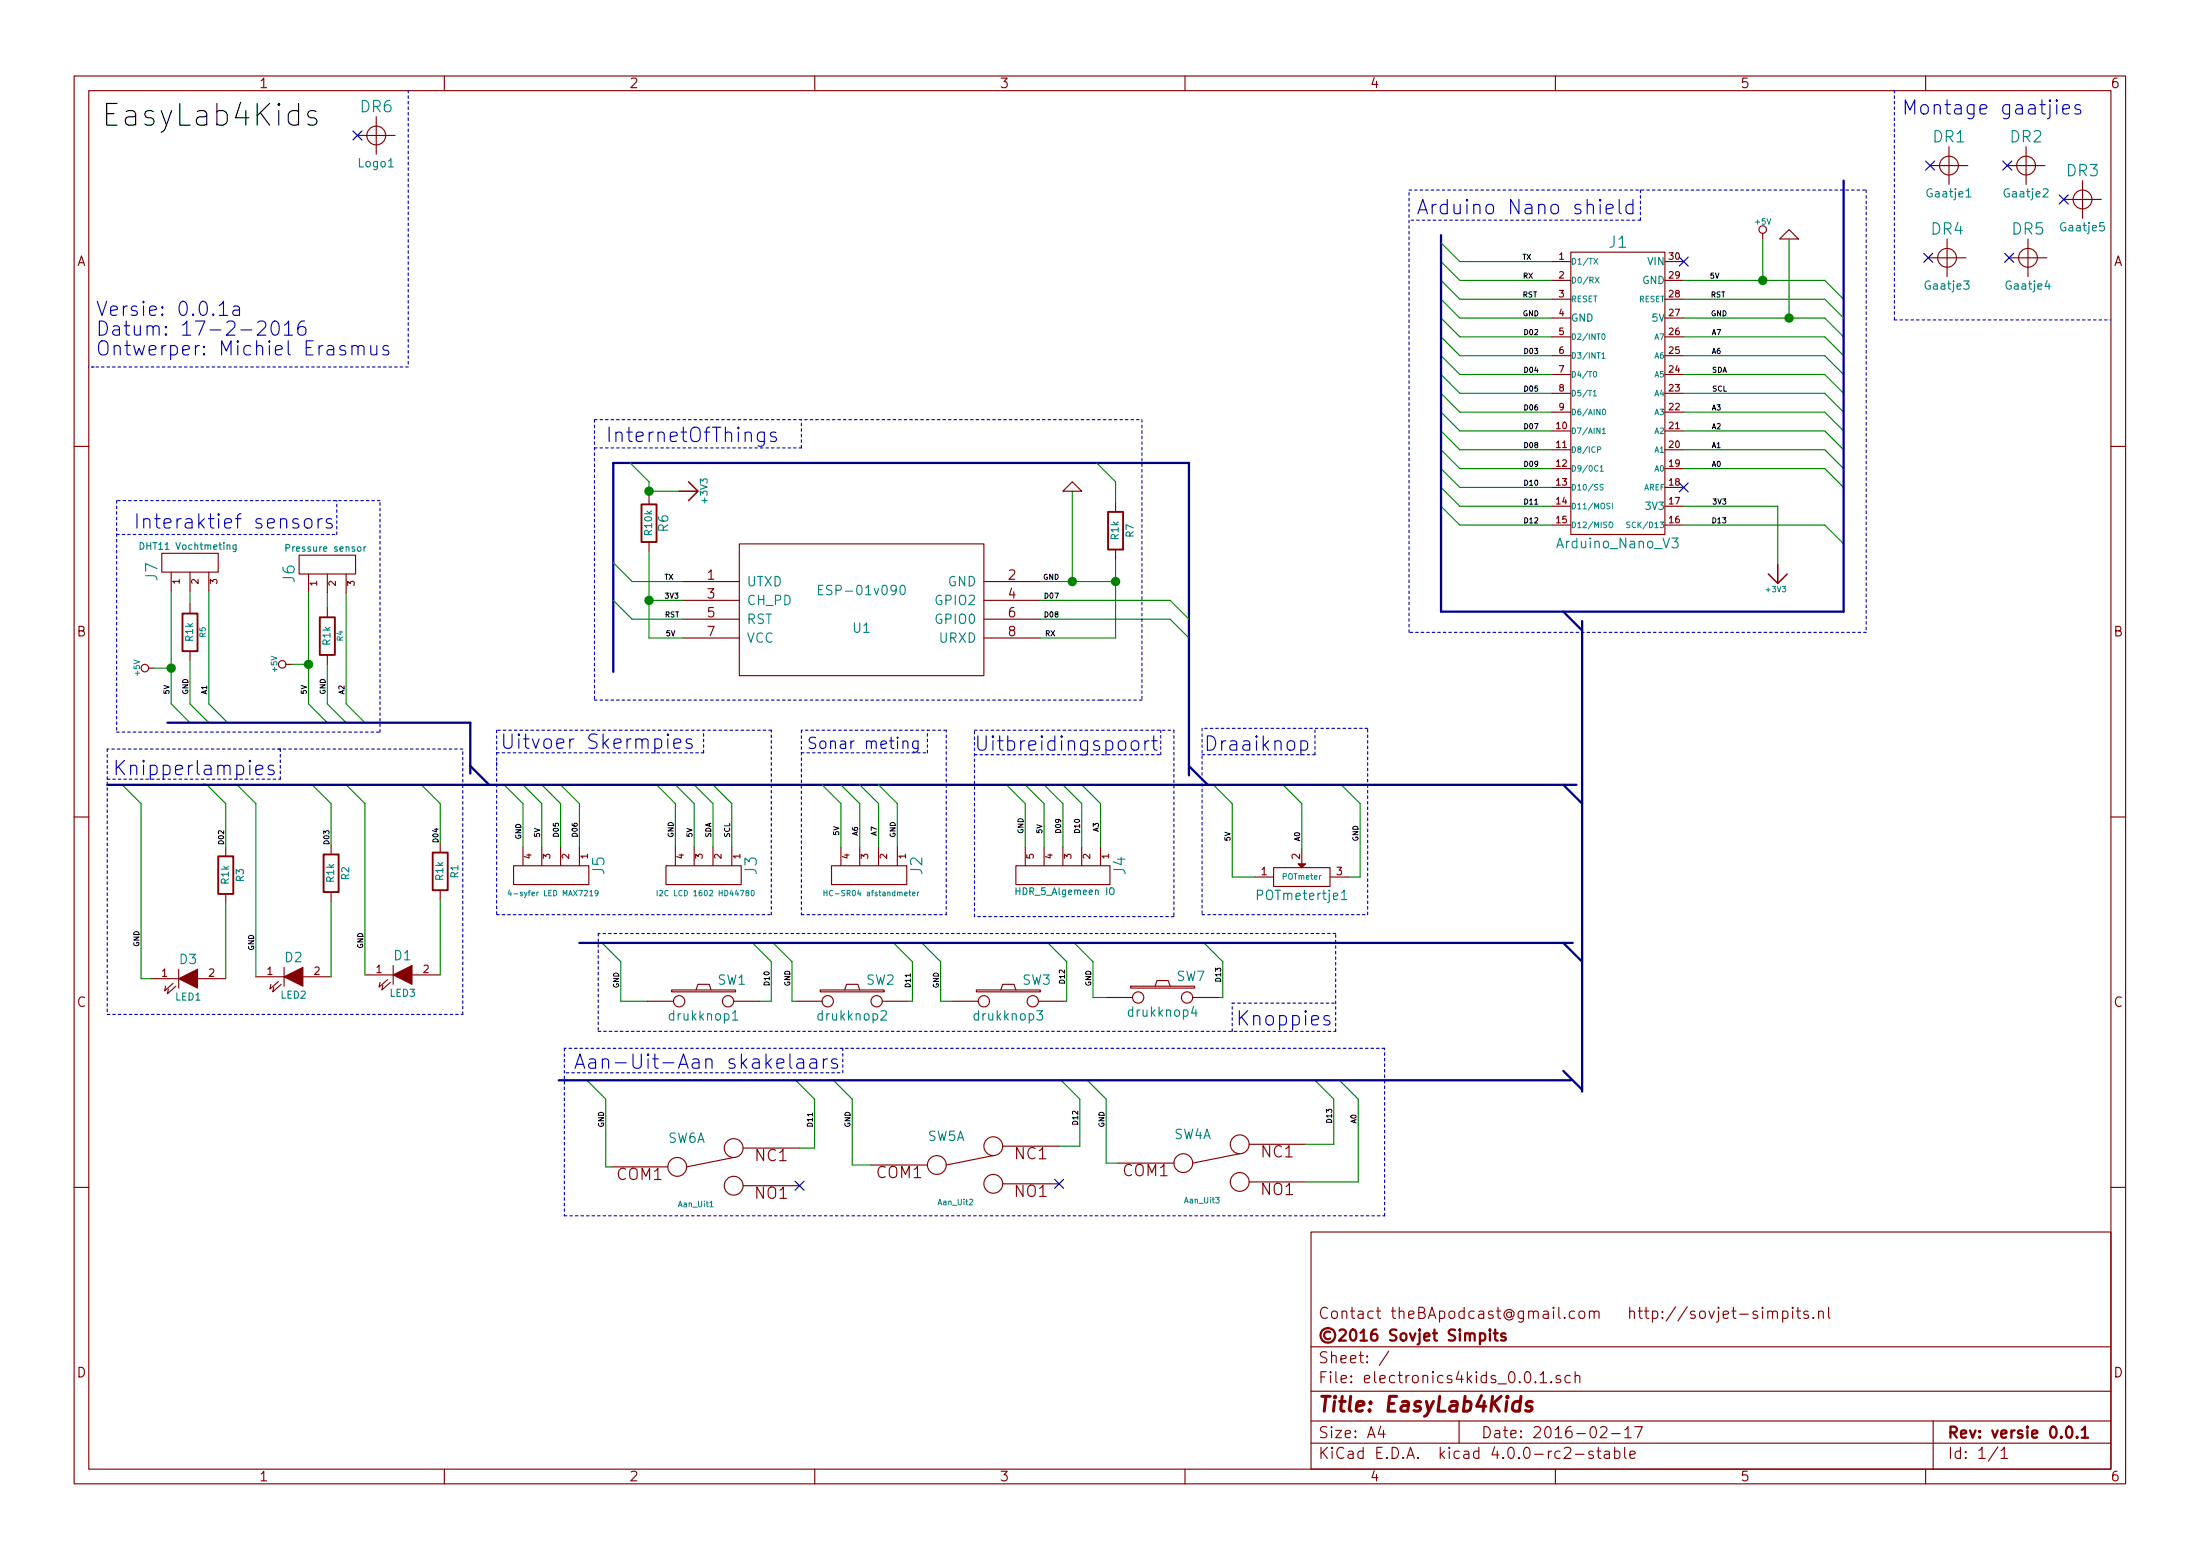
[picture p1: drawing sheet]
<svg xmlns="http://www.w3.org/2000/svg" width="297mm" height="210mm" viewBox="0 0 297 210" stroke-linecap="round" stroke-linejoin="round" font-family="sans-serif">
<g fill="none" stroke="#840000" stroke-width=".15">
<path d="M10 10.3h277v189.9h-277zM12 12.2h273v186.1h-273zM48.3 18.3h5M50.8 15.7v5.1M60 10.3v1.9M110 10.3v1.9M160 10.3v1.9M210 10.3v1.9M260 10.3v1.9M263.1 19.8v5.1M273.6 19.8v5.1M209.5 35.3h2.6"/>
<path d="M209.5 37.8h2.6M212.1 34h12.7v38.1h-12.7zM224.8 35.3h2.5M224.8 37.8h2.5M238 31.5v.8M241.6 31l1.2 1.3h-2.5zM260.3 34.8h5.1M260.6 22.3h5.1M262.9 32.3v5M271 22.3h5.1M271.3 34.8h5.1M273.8 32.3v5"/>
<path d="M278.6 26.9h5.1M281.2 24.4v5.1M209.5 40.4h2.6M209.5 42.9h2.6M209.5 45.5h2.6M209.5 48h2.6M209.5 50.5h2.6M209.5 53.1h2.6M209.5 55.6h2.6M209.5 58.2h2.6M224.8 40.4h2.5M224.8 42.9h2.5"/>
<path d="M224.8 45.5h2.5M224.8 48h2.5M224.8 50.5h2.5M224.8 53.1h2.5M224.8 55.6h2.5M224.8 58.2h2.5M10 60.2h2M21.8 74.7h7.7v2.5h-7.7zM23.1 77.2v2.6M25.7 77.2v2.6M28.2 77.2v2.6M40.4 74.9h7.6v2.6h-7.6z"/>
<path d="M41.7 77.5v2.5M44.2 77.5v2.5M46.7 77.5v2.5M87.6 66.8v1.3M87.6 73.1v1.3M92.2 78.5h7.6M99.8 73.4h33v17.8h-33zM132.8 78.5h7.7M143.5 66.3l1.3-1.3 1.2 1.3zM150.6 67.8v1.3M150.6 74.2v1.2M209.5 60.7h2.6"/>
<path d="M209.5 63.2h2.6M209.5 65.8h2.6M209.5 68.3h2.6M209.5 70.9h2.6M224.8 60.7h2.5M224.8 63.2h2.5M224.8 65.8h2.5M224.8 68.3h2.5M224.8 70.9h2.5M285 60.2h2M20.1 90.2h.7M25.7 81.5v1.3"/>
<path d="M25.7 87.9v1.2M38.6 89.7h.8M44.2 82v1.3M44.2 88.4v1.3M92.2 81h7.6M92.2 83.6h7.6M92.2 86.1h7.6M132.8 81h7.7M132.8 83.6h7.7M132.8 86.1h7.7M10 110.3h2M30.5 114.3v1.3"/>
<path d="M44.7 114v1.3M59.4 113.8v1.3M69.3 116.8h10.2v2.6h-10.2zM70.6 114.3v2.5M73.2 114.3v2.5M75.7 114.3v2.5M78.2 114.3v2.5M89.9 116.8h10.2v2.6h-10.2zM91.2 114.3v2.5M93.7 114.3v2.5M96.3 114.3v2.5M98.8 114.3v2.5"/>
<path d="M112.3 116.8h10.1v2.6h-10.1zM113.5 114.3v2.5M116.1 114.3v2.5M118.6 114.3v2.5M121.2 114.3v2.5M137.2 116.8h12.7v2.6h-12.7zM138.4 114.3v2.5M141 114.3v2.5M143.5 114.3v2.5M146 114.3v2.5M148.6 114.3v2.5M169.4 118.4h2.6"/>
<path d="M172 117.1h7.6v2.5h-7.6zM175.8 114.5v2.1M179.6 118.4h2.5M285 110.3h2M20.3 132.1h3.8M23.4 132.7l-1.2 1 .2-.6M23.7 133.1l-1.1 1 .1-.6M24.1 130.8v2.5M26.7 132.1h3.8M30.5 120.6v1.3M34.5 131.8h3.9M37.6 132.5l-1.2 1 .2-.7"/>
<path d="M38 132.8l-1.2 1.1 .2-.7M38.4 130.6v2.5M40.9 131.8h3.8M44.7 120.4v1.3M49.3 131.6h3.8M52.3 132.2l-1.1 1 .1-.6M52.7 132.6l-1.1 1 .1-.6M53.1 130.3v2.5M55.6 131.6h3.8M59.4 120.1v1.3M87.4 135.1h3.5M90.7 133.6h8.6v.3h-8.6z"/>
<path d="M94 133.6l.2-.8h1.6l.2 .8M99.1 135.1h3.5M107.4 135.1h3.6M110.7 133.6h8.7v.3h-8.7zM114 133.6l.3-.8h1.5l.3 .8M119.1 135.1h3.6M128.5 135.1h3.6M131.8 133.6h8.7v.3h-8.7zM135.1 133.6l.3-.8h1.5l.3 .8M140.2 135.1h3.6M149.4 134.6h3.5M152.7 133.1h8.6v.2h-8.6z"/>
<path d="M156 133.1l.2-.8h1.5l.3 .8M161 134.6h3.6M82.5 157.5h7.7M99.1 156.2l-6.4 1.3M100.3 154.9h7.6M117.6 157.2h7.6M134.1 156l-6.3 1.2M135.4 154.7h7.6M135.4 159.8h7.6M150.9 157h7.6M167.4 155.7l-6.4 1.3M168.7 154.4h7.6"/>
<path d="M168.7 159.5h7.6M10 160.2h2M100.3 160h7.6M177 166.3h108v32h-108zM211.3 177.8v.1l-.1-.1h.1v.1M232.7 177.4l.7-.1-.1-.3-.4-.1-.2 .2v.7l.2 .1 .4-.1M233.8 176.9h.6M234 176.4v1.3l.2 .2h.2M234.9 177.4h1.1M237.3 177a.37 .37 0 0 0-.6 .1v.1a.54 .54 0 0 0 .6 .3v.1v.2l-.2 .1-.4-.1M238 176.4l-.1 .1 .1 .1v-.1v-.1v.2M238 176.9v1"/>
<path d="M238.7 177.1a.38 .38 0 0 1 .6 0v.8M238.7 176.9v1M239.3 177.1a.36 .36 0 0 1 .3-.2 .36 .36 0 0 1 .4 .2v.8M240.7 177a.48 .48 0 0 1 .6 .1l.1 .1-.1 .6a.48 .48 0 0 1-.6 0M240.7 176.9v1.5M242 176.4v.1v.1l.1-.1-.1-.1v.2M242 176.9v1M242.5 176.9h.6M242.7 176.4v1.3l.3 .2h.1M244.1 177a.37 .37 0 0 0-.6 .1v.1a.54 .54 0 0 0 .6 .3l.1 .1-.1 .2-.1 .1-.5-.1M244.8 177.8h.1l-.1 .1v-.1v.1M245.5 177.1a.38 .38 0 0 1 .7 0v.8"/>
<path d="M245.5 176.9v1M246.9 176.4v1.3l.2 .2M285 160.2h2M60 198.3v1.9M110 198.3v1.9M160 198.3v1.9M177 194.8h108M177 191.8h108M177 187.8h108M177 181.8h108M186.4 192.5l-.3 1h.9M186.8 193v1"/>
<path d="M187.5 182.3l-1.3 2M197 191.8v3M207.9 185.5l.5-.4v1.5M207.9 186.6h.9M209.4 186.5h.1l-.1 .1v-.1v.1M210 198.3v1.9M210.7 185.7a.37 .37 0 0 0-.6 .1v.1a.54 .54 0 0 0 .6 .3v.1v.2l-.2 .1-.4-.1M211.2 195.5l.3-.2 .4 .1a.37 .37 0 0 1 .1 .6l-.8 .8h.9M212 185.7l-.4-.1-.3 .3 .1 .6 .2 .1 .4-.1M212.7 185.7a.38 .38 0 0 1 .6 .1v.8M212.7 185.1v1.5M212.7 196.3h1.2"/>
<path d="M215.1 195.9a.37 .37 0 0 0-.6 .1v.1a.54 .54 0 0 0 .6 .3l.1 .1-.1 .2-.2 .1-.4-.1M215.6 195.8h.6M215.8 195.3v1.3l.2 .2h.2M216.1 192.7l.2-.2 .5 .1a.37 .37 0 0 1 .1 .6l-.9 .8h1M216.7 195.9l.1-.1 .4 .1 .1 .9M217.3 196.2l-.5 .1-.2 .2 .1 .2 .1 .1 .5-.1M217.6 193.5h1.1M218 195.9a.48 .48 0 0 1 .6 .1l.1 .1-.1 .6a.48 .48 0 0 1-.6 0M218 195.3v1.5M219.4 195.3v1.3l.2 .2M219.4 193l.4-.5v1.5M219.4 194h.8"/>
<path d="M220.1 196.3l.7-.1-.1-.3-.4-.1-.2 .2v.7l.2 .1 .4-.1M220.7 192.5h1l-.6 1.5M260 198.3v1.9M261 191.8v6.5M269.7 195.2l-1.2 2M270.2 195.8l.4-.5v1.5M270.2 196.8h.8"/>
<circle cx="50.8" cy="18.3" r="1.27"/>
<circle cx="238" cy="31" r=".51"/>
<circle cx="262.9" cy="34.8" r="1.27"/>
<circle cx="263.1" cy="22.3" r="1.27"/>
<circle cx="273.6" cy="22.3" r="1.27"/>
<circle cx="273.8" cy="34.8" r="1.27"/>
<circle cx="281.2" cy="26.9" r="1.27"/>
<circle cx="19.6" cy="90.2" r=".51"/>
<circle cx="38.1" cy="89.7" r=".51"/>
<circle cx="91.7" cy="135.1" r=".76"/>
<circle cx="98.3" cy="135.1" r=".76"/>
<circle cx="111.8" cy="135.1" r=".76"/>
<circle cx="118.4" cy="135.1" r=".76"/>
<circle cx="132.8" cy="135.1" r=".76"/>
<circle cx="139.4" cy="135.1" r=".76"/>
<circle cx="153.7" cy="134.6" r=".76"/>
<circle cx="160.3" cy="134.6" r=".76"/>
<circle cx="91.4" cy="157.5" r="1.27"/>
<circle cx="99.1" cy="154.9" r="1.27"/>
<circle cx="126.5" cy="157.2" r="1.27"/>
<circle cx="134.1" cy="154.7" r="1.27"/>
<circle cx="134.1" cy="159.8" r="1.27"/>
<circle cx="159.8" cy="157" r="1.27"/>
<circle cx="167.4" cy="154.4" r="1.27"/>
<circle cx="167.4" cy="159.5" r="1.27"/>
<circle cx="99.1" cy="160" r="1.27"/>
</g>
<path d="M199.8 179.9v1.5M201.2 179.4l-.1 .1 .1 .1v-.1v-.1v.2M201.2 179.9v1M201.7 179.9h.5M201.9 179.4v1.3l.2 .2h.1M199.8 180a.48 .48 0 0 1 .7 .1v.1v.6a.48 .48 0 0 1-.7 0M203.3 180a.37 .37 0 0 0-.6 .1v.1a.54 .54 0 0 0 .6 .3v.1v.2l-.2 .1-.4-.1M279.1 192.7a.35 .35 0 0 1 .4-.2 .35 .35 0 0 1 .2 .3 .77 .77 0 0 1-.4 1.2 .9 .9 0 0 1-.2-1.3zM280.4 193.9h.1l-.1 .1v-.1v.1M281.1 193l.4-.5v1.5M281.1 194h.8" fill="none" stroke="#840000" stroke-width=".3"/>
<path d="M206.9 189.2l-.5-.1-.2 .1-.1 .3 .2 .3 .5 .1 .1 .3-.2 .1-.1 .1-.6-.1" fill="none" stroke="#840000" stroke-width=".41"/>
<path d="M42.7 15.1l-.3-.2h-.4l-.3 .2-.1 .2 .1 .5 .3 .1h.4l.3 .1 .1 .3-.1 .4-.3 .2h-.6l-.2-.2" fill="none" stroke="#000" stroke-width=".15"/>
<g fill="none" stroke="#008484" stroke-width=".15">
<path d="M52.5 22.5h.6M265.5 26.6h.6M18.9 73.2a.46 .46 0 0 1 .5 .5 .46 .46 0 0 1-.5 .4zM31.9 73.5v.8l-.1 .1h-.3M31.9 73.6l-.3-.1-.2 .2 .1 .4h.4M48.3 73.8h.3l.1 .2-.1 .4h-.3v-.2zM49.1 73.8v.6M49.4 73.8l-.3 .2M110.5 79.6h.4M111.1 79h-.6v1.3h.6M121.6 79.1l.3-.1a.72 .72 0 0 1-.1 1.3l-.2-.2-.1-.3zM225.7 72.6h.9l-.5 .5h.2l.3 .2-.1 .5-.2 .1h-.4l-.2-.1"/>
<path d="M149.9 119.9l.1-.1a.32 .32 0 0 1 .4 .3l-.1 .6h-.4a.69 .69 0 0 1 0-.8zM98.9 136.7l.4-.3v1.3M98.9 137.7h.7M119 136.5l.5-.1 .1 .1 .1 .2-.1 .2-.7 .8h.8M140 136.4h.8l-.5 .5 .4 .1v.5l-.2 .2h-.3l-.2-.2M161.2 135.8l-.3 .9h.7M161.5 136.3v.9M181.1 120.5l.4-.4v1.3M181.1 121.4h.7"/>
</g>
<g fill="none" stroke="#0000c2" stroke-width=".15">
<path d="M278.5 14.8l.9-.2-.1-.4-.5-.1-.3 .3v.7l.1 .2 .2 .1 .5-.1M280.9 14.2l-.5-.1-.3 .3 .1 .3 .5 .1a.35 .35 0 0 1 .2 .5l-.2 .1-.6-.1M216.9 28.2l.9-.2-.1-.3-.6-.1-.1 .1-.1 .2v.7l.1 .2h.1h.6M218.6 26.9v1.7l.3 .2M220.5 27.7a.63 .63 0 0 0-1 .2v.6l.1 .2a.65 .65 0 0 0 .9 .1M220.5 26.9v1.9M31.5 41.4l.2-.1 .5 .1 .1 .2v1M32.3 41.8l-.1 .1h-.5a.38 .38 0 0 0-.2 .6l.2 .1 .6-.1M34.8 43.5l.3-.2h.4a.55 .55 0 0 1 .3 .9l-1.1 1h1.2M36.8 43.5a.46 .46 0 0 1 .5-.2 .46 .46 0 0 1 .3 .4 1.5 1.5 0 0 1-.2 1.5 .46 .46 0 0 1-.7-.3 1.56 1.56 0 0 1 .1-1.4zM38.4 43.9l.4-.3 .2-.3v1.9M41.1 43.3a.79 .79 0 0 0-.9 .9v.7l.1 .2a.61 .61 0 0 0 .9 0l.1-.2-.1-.7a.6 .6 0 0 0-1 .2"/>
<path d="M47.5 46.8a.46 .46 0 0 1 .5-.2 .46 .46 0 0 1 .3 .3v1M47.5 46.6v1.3M48.3 46.9a.45 .45 0 0 1 .8-.2v1.2M50.1 46.6v1a.47 .47 0 0 0 .8 .1M50.9 46.6v1.3M52.4 46.7l-.4-.1-.3 .3 .1 .3 .4 .1a.35 .35 0 0 1 .2 .5l-.2 .1-.5-.1M103.2 58.3v1.6a.55 .55 0 0 1-.8 .2M103.2 58.4a.63 .63 0 0 0-.9 .3v.5l.1 .2a.65 .65 0 0 0 .8 .1M104.7 58.4l-.4-.1-.2 .1-.1 .2 .1 .2 .6 .2 .2 .2-.2 .3-.1 .1-.6-.1M41.2 70.2a.52 .52 0 0 1 .9 .2v.5a.53 .53 0 0 1-.5 .4 .53 .53 0 0 1-.5-.4v-.5zM43 70v1.3M43.5 70a.46 .46 0 0 0-.5 .4"/>
<path d="M44.8 70.1l-.5-.1-.2 .1-.1 .2 .1 .2 .7 .2 .1 .2-.1 .3-.2 .1-.6-.1M93.4 99.8l-.5-.1-.2 .1-.1 .2 .1 .2 .7 .3 .1 .1-.1 .3-.2 .1-.6-.1M124 100v1.2a.43 .43 0 0 1-.7 .2M154.6 100v1.2M155.1 100a.46 .46 0 0 0-.5 .3M155.5 100h.7M155.8 99.3v1.7l.1 .2h.3M34.5 103.9l1-.2-.1-.4h-.6h-.2l-.1 .3v.7l.1 .2h.2h.6M36.9 103.3h-.4h-.2l-.1 .3 .1 .2 .6 .2 .1 .2-.1 .3h-.1h-.6M91 100.3l.9-.1-.1-.4-.5-.1-.2 .1-.1 .2v.7l.1 .2 .2 .1 .5-.1M121.9 100.1a.38 .38 0 0 1 .7 .1v.8M124 100.1a.48 .48 0 0 0-.7 0l-.1 .6a.48 .48 0 0 0 .8 .2"/>
<path d="M152.9 100a.53 .53 0 0 1 .8 .3v.6a.53 .53 0 0 1-.5 .4 .53 .53 0 0 1-.5-.4v-.6zM175.6 100a.65 .65 0 0 1 .9 .1l.1 .2-.1 .8a.65 .65 0 0 1-.9 .1M179.5 137.1h-.5h-.2l-.1 .2 .1 .3 .7 .2 .1 .2-.1 .2-.2 .1-.6-.1M106.7 142.2v1.7l.2 .3M107.7 143l.1-.1 .6 .1 .1 .2v1M108.5 143.4h-.7a.38 .38 0 0 0-.2 .4 .38 .38 0 0 0 .2 .4l.7-.1M109.4 143l.2-.1 .6 .1 .1 .2v1M110.3 143.4h-.7a.38 .38 0 0 0-.3 .4 .38 .38 0 0 0 .3 .4l.7-.1M111.2 142.9v1.3M111.7 142.9a.46 .46 0 0 0-.5 .4M113 143l-.5-.1-.1 .1-.1 .2 .1 .2 .6 .2 .1 .2-.1 .3-.2 .1-.5-.1"/>
</g>
<g fill="none" stroke="#000084" stroke-width=".15">
<path d="M47.7 17.7l1.2 1.2M48.9 17.7l-1.2 1.2M226.7 34.7l1.2 1.2M227.9 34.7l-1.2 1.2M259.7 34.2l1.3 1.2M260 21.7l1.2 1.3M261 34.2l-1.3 1.2M261.2 21.7l-1.2 1.3M270.4 21.7l1.2 1.3M270.7 34.2l1.2 1.2M271.6 21.7l-1.2 1.3M271.9 34.2l-1.2 1.2"/>
<path d="M278 26.3l1.2 1.2M279.2 26.3l-1.2 1.2M226.7 65.2l1.2 1.2M227.9 65.2l-1.2 1.2M107.3 159.4l1.3 1.2M108.6 159.4l-1.3 1.2M142.4 159.2l1.2 1.2M143.6 159.2l-1.2 1.2"/>
</g>
<g fill="none" stroke="#008484" stroke-width=".14">
<path d="M215.2 34.9l.5 .8M215.4 37.4l.5 .8M215.7 34.9l-.5 .8M215.9 37.4l-.5 .8M215.1 52.9l.2-.2v.7M215.1 53.4h.5M215.2 50.2l.1-.1a.41 .41 0 0 1 .3 .4 .41 .41 0 0 1-.3 .4l-.2-.3zM216.3 47.8l.2-.2v.8M216.3 48.4h.4M216.4 45.1h.1a.41 .41 0 0 1 .2 .3 .41 .41 0 0 1-.2 .4l-.2-.3zM216.4 58l.2-.2v.7M216.4 58.5h.4"/>
<path d="M216.4 55.3l.1-.1a.41 .41 0 0 1 .3 .4 .41 .41 0 0 1-.3 .4l-.1-.3zM215.7 60.7l.4-.1v-.3h-.4v.8M216.1 63l.2-.2v.8M216.1 63.6h.4M216.5 65.4h-.4a.34 .34 0 0 0 .3 .4l.1 .2-.2 .1h-.3M217.3 70.6l.3-.1a.48 .48 0 0 1 0 .7l-.3-.1zM217.4 67.9l-.4 .1a.34 .34 0 0 0 .3 .4l.1 .1-.2 .2-.3-.1M217.7 67.9v.8M220.1 70.5h-.4a.34 .34 0 0 0 .3 .4v.3h-.4M68.8 120.1l-.2 .5h.5M69 120.4v.5M79.6 120.9h.4"/>
<path d="M80.7 120.5l-.1 .1h-.2v-.4h.2l.1 .1v.4l-.2 .2h-.1M88.7 120.2v.7M89.1 120.2h.2l.2 .2-.5 .5h.5M100.8 120.5l-.1-.2 .1-.1h.3l-.1 .2-.3 .1v.2l.1 .2 .3-.1v-.2l-.1-.1M101.5 120.2h.1a.39 .39 0 0 1 .2 .3 .39 .39 0 0 1-.2 .4l-.2-.3zM111.3 120.2v.7M111.3 120.5h.4M111.7 120.2v.7M123.2 120.6h.3l-.1-.2h-.2v.4l.1 .1 .2-.1M123.9 120.4v.5M124.1 120.4l-.2 .1M95.9 162.9h.4"/>
</g>
<g fill="#840000" stroke="#840000" stroke-width=".15">
<path d="M175.3 116.6h1l-.5 .5z"/>
<path d="M53.1 131.6l2.5-1.3v2.5z"/>
<path d="M38.4 131.8l2.5-1.2v2.5z"/>
<path d="M24.1 132.1l2.6-1.3v2.5z"/>
</g>
<path d="M86.6 68.1h2v5h-2zM149.6 69.1h2v5.1h-2zM24.6 82.8h2.1v5.1h-2.1zM43.2 83.3h2v5.1h-2zM29.5 115.6h2v5h-2zM43.7 115.3h2v5.1h-2zM58.4 115.1h2.1v5h-2.1z" fill="none" stroke="#840000" stroke-width=".25"/>
<g fill="none" stroke="#008400" stroke-width=".15">
<path d="M194.6 35.3l2.5 2.5h12.4M194.6 37.8l2.5 2.6h12.4M194.6 32.8l2.5 2.5h12.4M227.3 37.8h19.1l2.5 2.6M238 32.3v5.5M241.6 32.3v10.6M194.6 40.4l2.5 2.5h12.4M194.6 42.9l2.5 2.6h12.4M194.6 45.5l2.5 2.5h12.4M194.6 48l2.5 2.5h12.4M194.6 50.5l2.5 2.6h12.4M194.6 53.1l2.5 2.5h12.4"/>
<path d="M194.6 55.6l2.5 2.6h12.4M194.6 58.2l2.5 2.5h12.4M227.3 50.5h19.1l2.5 2.6M227.3 53.1h19.1l2.5 2.5M227.3 42.9h19.1l2.5 2.6M227.3 45.5h19.1l2.5 2.5M227.3 48h19.1l2.5 2.5M227.3 55.6h19.1l2.5 2.6M227.3 58.2h19.1l2.5 2.5M227.3 40.4h19.1l2.5 2.5M23.1 79.8v15.2l2.6 2.5M25.7 79.8v1.7"/>
<path d="M28.2 79.8v15.2l2.5 2.5M82.8 75.9l2.5 2.6h6.9M85.1 62.5l2.5 2.5v1.8M87.6 74.4v11.7h4.6M87.6 66.3h4.1M140.5 78.5h10.1M144.8 66.3v12.2M148.1 62.5l2.5 2.5v2.8M150.6 75.4v10.7h-10.1M194.6 60.7l2.5 2.5h12.4M194.6 63.2l2.5 2.6h12.4M194.6 65.8l2.5 2.5h12.4"/>
<path d="M194.6 68.3l2.5 2.6h12.4M227.3 60.7h19.1l2.5 2.5M227.3 63.2h19.1l2.5 2.6M227.3 70.9h19.1l2.5 2.5M227.3 68.3h12.7v7.9M20.8 90.2h2.3M25.7 89.1v5.9l2.5 2.5M39.4 89.7h2.3M41.7 80v15l2.5 2.5M44.2 89.7v5.3l2.5 2.5M44.2 80v2M46.7 80v15l2.6 2.5"/>
<path d="M82.8 81l2.5 2.6h6.9M87.6 81h4.6M140.5 83.6h17.5l2.5 2.5M140.5 81h17.5l2.5 2.6M16.5 105.9l2.5 2.6v23.6h1.3M27.9 105.9l2.6 2.6v5.8M32 105.9l2.5 2.6v23.3M42.2 105.9l2.5 2.6v5.5M46.7 105.9l2.6 2.6v23.1M56.9 105.9l2.5 2.6v5.3M68.1 105.9l2.5 2.6v5.8M70.6 105.9l2.6 2.6v5.8"/>
<path d="M73.2 105.9l2.5 2.6v5.8M75.7 105.9l2.5 2.6v5.8M88.6 105.9l2.6 2.6v5.8M91.2 105.9l2.5 2.6v5.8M93.7 105.9l2.6 2.6v5.8M96.3 105.9l2.5 2.6v5.8M111 105.9l2.5 2.6v5.8M113.5 105.9l2.6 2.6v5.8M116.1 105.9l2.5 2.6v5.8M118.6 105.9l2.6 2.6v5.8M135.9 105.9l2.5 2.6v5.8M138.4 105.9l2.6 2.6v5.8"/>
<path d="M141 105.9l2.5 2.6v5.8M143.5 105.9l2.5 2.6v5.8M146 105.9l2.6 2.6v5.8M163.8 105.9l2.6 2.6v9.9h3M173.2 105.9l2.6 2.6v6M181.1 105.9l2.5 2.6v9.9h-1.5M30.5 121.9v10.2M44.7 121.7v10.1M59.4 121.4v10.2M81.3 127.2l2.5 2.6v5.3h3.6M101.6 127.2l2.5 2.6v5.3h-1.5M104.4 127.2l2.5 2.6v5.3h.5"/>
<path d="M120.6 127.2l2.6 2.6v5.3h-.5M124.5 127.2l2.5 2.6v5.3h1.5M141.5 127.2l2.5 2.6v5.3h-.2M145 127.2l2.6 2.6v4.8h1.8M162.6 127.2l2.5 2.6v4.8h-.5M79.2 145.8l2.6 2.5v9.2h.7M107.4 145.8l2.6 2.5v6.6h-2.1M112.5 145.8l2.6 2.5v8.9h2.5M143.3 145.8l2.5 2.5v6.4h-2.8M146.8 145.8l2.6 2.5v8.7h1.5M177.5 145.8l2.6 2.5v6.1h-3.8M180.8 145.8l2.6 2.5v11.2h-7.1"/>
</g>
<g fill="none" stroke="#000084" stroke-width=".3">
<path d="M248.9 24.4v58.1h-54.3v-50.8M22.6 97.5h40.9v6.9M82.8 90.7v-28.2h77.7v42.1M211.1 82.5l2.5 2.6M213.6 83.8v63.5M14.5 105.9h198.4M63.5 103.4l2.5 2.5M160.5 103.4l2.6 2.5M211.1 105.9l2.5 2.6M78.2 127.2h134.1M211.1 127.2l2.5 2.6M75.4 145.8h136.7"/>
<path d="M211.1 144.5l2.5 2.6"/>
</g>
<path d="M91.7 66.3h2.5l-1.2 1.3M93 65l1.2 1.3M240 76.2v2.5l-1.2-1.2M241.3 77.5l-1.3 1.2" fill="none" stroke="#840000" stroke-width=".2"/>
<g fill="none" stroke="#0000c2" stroke-width=".15" stroke-dasharray=".3 .4">
<path d="M55.1 12.2v37.3M255.8 12.2v31M190.2 25.6h61.8M221.5 25.6v4.1M221.5 29.7h-31.3M252 25.6v59.7M12.7 49.5h-.8M55.1 49.5h-42.7M80.3 56.6v37.9M80.3 56.6h73.9M154.2 56.6v37.9M255.8 43.2h29.2"/>
<path d="M15.7 67.6v31.2M15.7 72.1h29.8M45.5 72.1v-4.5M51.3 67.6h-35.6M80.3 60.4h27.9M108.2 60.4v-3.8M15.7 98.8h35.6M51.3 98.8v-31.2M67.1 98.5v4.9M80.3 94.5h68.3M104.1 98.5h-37M108.2 98.5v24.9"/>
<path d="M127.8 98.5h-19.6M131.6 98.5h26.9M154.2 94.5h-5.9M158.5 98.5v25.2M162.3 98.3v25.1M184.7 98.3h-22.4M190.2 85.3v-59.7M252 85.3h-61.8M14.5 101.1v35.8M14.5 105.2h23.3M37.8 105.2v-4.1M37.8 101.1h-.2"/>
<path d="M62.5 101.1h-48M67.1 102.9v20.5M67.1 101.6h27.9M95 101.6v-3.1M108.2 101.6h17M125.2 101.6v-3.1M131.6 101.8h25.1M156.7 101.8v-3.3M162.3 101.8h15.2M177.5 101.8v-3.5M14.5 136.9h48M62.5 136.9v-35.8"/>
<path d="M67.1 123.4h37M80.8 126v13.2M80.8 139.2h99.5M104.1 123.4v-24.9M108.2 123.4h19.6M127.8 123.4v-24.9M131.6 123.7v-25.2M158.5 123.7h-26.9M162.3 123.4h22.4M166.4 139.2v-3.8M166.4 135.4h13.9M180.3 139.2v-13.2"/>
<path d="M180.3 126h-99.5M184.7 123.4v-25.1M76.2 141.5v22.6M76.5 144.8h37.3M113.8 144.8v-3.3M186.9 141.5h-110.7M76.2 164.1h110.7M186.9 164.1v-22.6"/>
</g>
<g fill="#008400" stroke="#008400" stroke-width=".25">
<circle cx="23.1" cy="90.2" r=".51"/>
<circle cx="41.7" cy="89.7" r=".51"/>
<circle cx="238" cy="37.8" r=".51"/>
<circle cx="241.6" cy="42.9" r=".51"/>
<circle cx="87.6" cy="66.3" r=".51"/>
<circle cx="87.6" cy="81" r=".51"/>
<circle cx="150.6" cy="78.5" r=".51"/>
<circle cx="144.8" cy="78.5" r=".51"/>
</g>
<text font-size="4.1" x="13.7" y="17">EasyLab4Kids</text>
<text font-size="2.8" fill="#840000" x="178" y="190.5">Title: EasyLab4Kids</text>
<g font-size="2.7" fill="#0000c2">
<text x="256.8" y="15.5">Montage gaatjies</text>
<text x="191.3" y="29">Arduino Nano shield</text>
<text x="13" y="42.7">Versie: 0.0.1a</text>
<text x="13" y="45.3">Datum: 17-2-2016</text>
<text x="13" y="48">Ontwerper: Michiel Erasmus</text>
<text x="81.8" y="59.7">InternetOfThings</text>
<text x="18" y="71.4">Interaktief sensors</text>
<text x="67.6" y="101.1">Uitvoer Skermpies</text>
<text x="131.6" y="101.3">Uitbreidingspoort</text>
<text x="162.6" y="101.3">Draaiknop</text>
<text x="15.2" y="104.6">Knipperlampies</text>
<text x="166.9" y="138.4">Knoppies</text>
<text x="77.5" y="144.3">Aan-Uit-Aan skakelaars</text>
</g>
<g font-size="2.1" fill="#008484">
<text x="48.7" y="15.2">DR6</text>
<text x="261" y="19.2">DR1</text>
<text x="271.4" y="19.2">DR2</text>
<text x="279.1" y="23.8">DR3</text>
<text x="217.3" y="33.4">J1</text>
<text x="260.8" y="31.7">DR4</text>
<text x="271.7" y="31.7">DR5</text>
<text x="21.3" y="78.4" transform="rotate(-90 21.3 78.4)">J7</text>
<text x="39.8" y="78.6" transform="rotate(-90 39.8 78.6)">J6</text>
<text x="81.6" y="118" transform="rotate(-90 81.6 118)">J5</text>
<text x="102.2" y="118" transform="rotate(-90 102.2 118)">J3</text>
<text x="124.5" y="118" transform="rotate(-90 124.5 118)">J2</text>
<text x="152" y="118" transform="rotate(-90 152 118)">J4</text>
</g>
<text font-size="2.1" fill="#0000c2" x="109" y="101.1">Sonar meting</text>
<g font-size="2.1" fill="#840000">
<text x="83.3" y="159.3">COM1</text>
<text x="102" y="161.8">NO1</text>
<text x="102" y="156.7">NC1</text>
<text x="118.4" y="159">COM1</text>
<text x="137" y="161.5">NO1</text>
<text x="137.1" y="156.5">NC1</text>
<text x="151.6" y="158.7">COM1</text>
<text x="170.3" y="161.3">NO1</text>
<text x="170.4" y="156.2">NC1</text>
<text x="178" y="178">Contact theBApodcast@gmail.com</text>
<text x="212.1" y="178">http://sovjet-simpits.nl</text>
<text x="178" y="184">Sheet: /</text>
<text x="178" y="181">©2016 Sovjet Simpits</text>
<text x="178" y="186.7">File: electronics4kids_0.0.1.sch</text>
<text x="178" y="196.9">KiCad E.D.A. kicad 4.0.0-rc2-stable</text>
<text x="178" y="194.1">Size: A4</text>
<text x="200" y="194.1">Date: 2016-02-17</text>
<text x="263" y="194.1">Rev: versie 0.0.1</text>
<text x="263" y="196.9">Id: 1/1</text>
</g>
<g font-size="1.8" fill="#840000">
<text x="35" y="11.9">1</text>
<text x="85" y="11.9">2</text>
<text x="135" y="11.9">3</text>
<text x="185" y="11.9">4</text>
<text x="235" y="11.9">5</text>
<text x="285" y="11.9">6</text>
<text x="10.4" y="35.9">A</text>
<text x="285.4" y="35.9">A</text>
<text x="95.5" y="78.2">1</text>
<text x="95.5" y="80.8">3</text>
<text x="95.5" y="83.3">5</text>
<text x="136.2" y="78.2">2</text>
<text x="136.2" y="80.8">4</text>
<text x="136.2" y="83.3">6</text>
<text x="10.4" y="85.9">B</text>
<text x="95.5" y="85.8">7</text>
<text x="136.2" y="85.8">8</text>
<text x="285.4" y="85.9">B</text>
<text x="10.4" y="135.9">C</text>
<text x="285.4" y="135.9">C</text>
<text x="10.4" y="185.9">D</text>
<text x="285.4" y="185.9">D</text>
<text x="35" y="199.9">1</text>
<text x="85" y="199.9">2</text>
<text x="135" y="199.9">3</text>
<text x="185" y="199.9">4</text>
<text x="235" y="199.9">5</text>
<text x="285" y="199.9">6</text>
</g>
<g font-size="1.8" fill="#008484">
<text x="90.2" y="71.7" transform="rotate(-90 90.2 71.7)">R6</text>
<text x="210.5" y="74">Arduino_Nano_V3</text>
<text x="100.8" y="79.1">UTXD</text>
<text x="100.8" y="81.7">CH_PD</text>
<text x="111.3" y="80.3">ESP-01v090</text>
<text x="126.4" y="81.7">GPIO2</text>
<text x="127.9" y="79.1">GND</text>
<text x="100.8" y="84.2">RST</text>
<text x="100.8" y="86.7">VCC</text>
<text x="115.2" y="85.4">U1</text>
<text x="126.4" y="84.2">GPIO0</text>
<text x="126.8" y="86.7">URXD</text>
<text x="170" y="121.5">POTmetertje1</text>
<text x="24.3" y="130.1">D3</text>
<text x="38.5" y="129.8">D2</text>
<text x="53.2" y="129.6">D1</text>
<text x="90.5" y="137.7">drukknop1</text>
<text x="96.9" y="132.9">SW1</text>
<text x="110.5" y="137.7">drukknop2</text>
<text x="117" y="132.9">SW2</text>
<text x="131.6" y="137.7">drukknop3</text>
<text x="138" y="132.9">SW3</text>
<text x="152.5" y="137.2">drukknop4</text>
<text x="158.9" y="132.4">SW7</text>
<text x="90.2" y="154.2">SW6A</text>
<text x="125.2" y="154">SW5A</text>
<text x="158.5" y="153.7">SW4A</text>
</g>
<g font-size="1.6" fill="#008484">
<text x="48.5" y="22.6">Logo1</text>
<text x="260.3" y="26.6">Gaatje1</text>
<text x="270.8" y="26.6">Gaatje2</text>
<text x="278.4" y="31.2">Gaatje5</text>
<text x="260.1" y="39.1">Gaatje3</text>
<text x="271" y="39.1">Gaatje4</text>
</g>
<g font-size="1.4" fill="#008484">
<text x="222.5" y="35.8">VIN</text>
<text x="221.7" y="38.3">GND</text>
<text x="212.1" y="43.4">GND</text>
<text x="223.1" y="43.4">5V</text>
<text x="222.3" y="68.8">3V3</text>
</g>
<g font-size="1.4" fill="#840000">
<text x="170.3" y="118.1">1</text>
<text x="175.5" y="115.9" transform="rotate(-90 175.5 115.9)">2</text>
<text x="180.5" y="118.1">3</text>
<text x="21.8" y="131.8">1</text>
<text x="28.2" y="131.8">2</text>
<text x="36.1" y="131.6">1</text>
<text x="42.4" y="131.6">2</text>
<text x="50.8" y="131.3">1</text>
<text x="57.1" y="131.3">2</text>
</g>
<g font-size="1.3" fill="#008484">
<text x="95.5" y="67.8" transform="rotate(-90 95.5 67.8)">+3V3</text>
<text x="19.4" y="74.2">DHT11 Vochtmeting</text>
<text x="38.9" y="74.4">Pressure sensor</text>
<text x="88" y="72.2" transform="rotate(-90 88 72.2)">R10k</text>
<text x="151" y="72.8" transform="rotate(-90 151 72.8)">R1k</text>
<text x="153.1" y="72.5" transform="rotate(-90 153.1 72.5)">R7</text>
<text x="26.1" y="86.5" transform="rotate(-90 26.1 86.5)">R1k</text>
<text x="44.6" y="87" transform="rotate(-90 44.6 87)">R1k</text>
<text x="30.9" y="119.3" transform="rotate(-90 30.9 119.3)">R1k</text>
<text x="32.9" y="119" transform="rotate(-90 32.9 119)">R3</text>
<text x="45.1" y="119" transform="rotate(-90 45.1 119)">R1k</text>
<text x="47.1" y="118.7" transform="rotate(-90 47.1 118.7)">R2</text>
<text x="59.8" y="118.8" transform="rotate(-90 59.8 118.8)">R1k</text>
<text x="61.9" y="118.5" transform="rotate(-90 61.9 118.5)">R1</text>
<text x="137.4" y="120.8">HDR_5_Algemeen IO</text>
<text x="23.7" y="135">LED1</text>
<text x="37.9" y="134.8">LED2</text>
<text x="52.7" y="134.5">LED3</text>
</g>
<g font-size="1.2" fill="#840000">
<text x="210.5" y="35">1</text>
<text x="225.4" y="35">30</text>
<text x="210.5" y="37.6">2</text>
<text x="210.5" y="40.1">3</text>
<text x="225.4" y="40.1">28</text>
<text x="225.4" y="37.6">29</text>
<text x="210.5" y="42.7">4</text>
<text x="210.5" y="45.2">5</text>
<text x="210.5" y="47.7">6</text>
<text x="225.4" y="47.7">25</text>
<text x="225.4" y="45.2">26</text>
<text x="225.4" y="42.7">27</text>
<text x="210.5" y="50.3">7</text>
<text x="210.5" y="52.8">8</text>
<text x="225.4" y="52.8">23</text>
<text x="225.4" y="50.3">24</text>
<text x="210.1" y="57.9">10</text>
<text x="210.5" y="55.4">9</text>
<text x="225.4" y="57.9">21</text>
<text x="225.4" y="55.4">22</text>
<text x="210.1" y="60.4">11</text>
<text x="210.1" y="63">12</text>
<text x="210.1" y="65.5">13</text>
<text x="225.4" y="60.4">20</text>
<text x="225.4" y="65.5">18</text>
<text x="225.4" y="63">19</text>
<text x="210.1" y="68.1">14</text>
<text x="210.1" y="70.6">15</text>
<text x="225.4" y="70.6">16</text>
<text x="225.4" y="68.1">17</text>
<text x="24.3" y="78.8" transform="rotate(-90 24.3 78.8)">1</text>
<text x="26.8" y="78.8" transform="rotate(-90 26.8 78.8)">2</text>
<text x="29.3" y="78.8" transform="rotate(-90 29.3 78.8)">3</text>
<text x="42.8" y="79.1" transform="rotate(-90 42.8 79.1)">1</text>
<text x="45.3" y="79.1" transform="rotate(-90 45.3 79.1)">2</text>
<text x="47.9" y="79.1" transform="rotate(-90 47.9 79.1)">3</text>
<text x="71.8" y="115.9" transform="rotate(-90 71.8 115.9)">4</text>
<text x="74.3" y="115.9" transform="rotate(-90 74.3 115.9)">3</text>
<text x="76.8" y="115.9" transform="rotate(-90 76.8 115.9)">2</text>
<text x="79.4" y="115.9" transform="rotate(-90 79.4 115.9)">1</text>
<text x="92.3" y="115.9" transform="rotate(-90 92.3 115.9)">4</text>
<text x="94.9" y="115.9" transform="rotate(-90 94.9 115.9)">3</text>
<text x="97.4" y="115.9" transform="rotate(-90 97.4 115.9)">2</text>
<text x="99.9" y="115.9" transform="rotate(-90 99.9 115.9)">1</text>
<text x="114.7" y="115.9" transform="rotate(-90 114.7 115.9)">4</text>
<text x="117.2" y="115.9" transform="rotate(-90 117.2 115.9)">3</text>
<text x="119.8" y="115.9" transform="rotate(-90 119.8 115.9)">2</text>
<text x="122.3" y="115.9" transform="rotate(-90 122.3 115.9)">1</text>
<text x="139.6" y="115.9" transform="rotate(-90 139.6 115.9)">5</text>
<text x="142.1" y="115.9" transform="rotate(-90 142.1 115.9)">4</text>
<text x="144.7" y="115.9" transform="rotate(-90 144.7 115.9)">3</text>
<text x="147.2" y="115.9" transform="rotate(-90 147.2 115.9)">2</text>
<text x="149.7" y="115.9" transform="rotate(-90 149.7 115.9)">1</text>
</g>
<g font-size="1.1" fill="#008484">
<text x="212.1" y="35.7">D1/TX</text>
<text x="237" y="30.3">+5V</text>
<text x="212.1" y="38.2">D0/RX</text>
<text x="212.1" y="40.8">RESET</text>
<text x="221.2" y="40.8">RESET</text>
<text x="212.1" y="45.8">D2/INT0</text>
<text x="223.4" y="45.8">A7</text>
<text x="212.1" y="48.4">D3/INT1</text>
<text x="212.1" y="50.9">D4/T0</text>
<text x="212.1" y="53.5">D5/T1</text>
<text x="223.4" y="53.5">A4</text>
<text x="223.4" y="50.9">A5</text>
<text x="223.4" y="48.4">A6</text>
<text x="212.1" y="56">D6/AIN0</text>
<text x="212.1" y="58.5">D7/AIN1</text>
<text x="223.4" y="58.5">A2</text>
<text x="223.4" y="56">A3</text>
<text x="212.1" y="61.1">D8/ICP</text>
<text x="212.1" y="63.6">D9/0C1</text>
<text x="223.4" y="61.1">A1</text>
<text x="223.4" y="63.6">A0</text>
<text x="212.1" y="66.2">D10/SS</text>
<text x="212.1" y="68.7">D11/MOSI</text>
<text x="212.1" y="71.2">D12/MISO</text>
<text x="220.3" y="71.2">SCK/D13</text>
<text x="221.9" y="66.2">AREF</text>
<text x="27.8" y="86" transform="rotate(-90 27.8 86)">R5</text>
<text x="46.3" y="86.5" transform="rotate(-90 46.3 86.5)">R4</text>
<text x="18.9" y="91.1" transform="rotate(-90 18.9 91.1)">+5V</text>
<text x="37.4" y="90.6" transform="rotate(-90 37.4 90.6)">+5V</text>
<text x="173.2" y="118.7">POTmeter</text>
<text x="91.7" y="162.9">Aan_Uit1</text>
<text x="126.7" y="162.6">Aan_Uit2</text>
<text x="160" y="162.4">Aan_Uit3</text>
</g>
<g font-size="1">
<text x="205.5" y="35">TX</text>
<text x="205.5" y="40.1">RST</text>
<text x="205.6" y="37.6">RX</text>
<text x="230.9" y="37.6">5V</text>
<text x="230.9" y="40.1">RST</text>
<text x="205.6" y="42.7">GND</text>
<text x="205.9" y="47.7">D03</text>
<text x="205.9" y="45.2">D02</text>
<text x="231" y="42.7">GND</text>
<text x="231.1" y="45.2">A7</text>
<text x="231.1" y="47.7">A6</text>
<text x="205.9" y="52.8">D05</text>
<text x="205.9" y="50.3">D04</text>
<text x="231.1" y="50.3">SDA</text>
<text x="231.2" y="52.8">SCL</text>
<text x="205.9" y="55.4">D06</text>
<text x="205.9" y="57.9">D07</text>
<text x="231.1" y="55.4">A3</text>
<text x="231.1" y="57.9">A2</text>
<text x="205.9" y="60.4">D08</text>
<text x="205.9" y="63">D09</text>
<text x="205.9" y="65.5">D10</text>
<text x="231.1" y="60.4">A1</text>
<text x="231.1" y="63">A0</text>
<text x="205.9" y="68.1">D11</text>
<text x="205.9" y="70.6">D12</text>
<text x="231.3" y="70.6">D13</text>
<text x="231.4" y="68.1">3V3</text>
<text x="89.7" y="78.2">TX</text>
<text x="89.7" y="83.3">RST</text>
<text x="89.9" y="80.8">3V3</text>
<text x="140.8" y="78.2">GND</text>
<text x="141.2" y="80.8">D07</text>
<text x="141.2" y="83.3">D08</text>
<text x="90" y="85.8">5V</text>
<text x="141.1" y="85.8">RX</text>
<text x="22.9" y="93.7" transform="rotate(-90 22.9 93.7)">5V</text>
<text x="25.4" y="93.7" transform="rotate(-90 25.4 93.7)">GND</text>
<text x="27.9" y="93.7" transform="rotate(-90 27.9 93.7)">A1</text>
<text x="41.4" y="93.7" transform="rotate(-90 41.4 93.7)">5V</text>
<text x="43.9" y="93.7" transform="rotate(-90 43.9 93.7)">GND</text>
<text x="46.5" y="93.7" transform="rotate(-90 46.5 93.7)">A2</text>
<text x="59.2" y="113.8" transform="rotate(-90 59.2 113.8)">D04</text>
<text x="70.4" y="113.3" transform="rotate(-90 70.4 113.3)">GND</text>
<text x="72.9" y="113" transform="rotate(-90 72.9 113)">5V</text>
<text x="75.4" y="113" transform="rotate(-90 75.4 113)">D05</text>
<text x="78" y="113" transform="rotate(-90 78 113)">D06</text>
<text x="90.9" y="113" transform="rotate(-90 90.9 113)">GND</text>
<text x="93.5" y="113" transform="rotate(-90 93.5 113)">5V</text>
<text x="96" y="113" transform="rotate(-90 96 113)">SDA</text>
<text x="98.6" y="113" transform="rotate(-90 98.6 113)">SCL</text>
<text x="113.3" y="112.8" transform="rotate(-90 113.3 112.8)">5V</text>
<text x="115.8" y="112.8" transform="rotate(-90 115.8 112.8)">A6</text>
<text x="118.4" y="112.8" transform="rotate(-90 118.4 112.8)">A7</text>
<text x="120.9" y="113" transform="rotate(-90 120.9 113)">GND</text>
<text x="138.2" y="112.5" transform="rotate(-90 138.2 112.5)">GND</text>
<text x="140.7" y="112.5" transform="rotate(-90 140.7 112.5)">5V</text>
<text x="143.3" y="112.5" transform="rotate(-90 143.3 112.5)">D09</text>
<text x="145.8" y="112.5" transform="rotate(-90 145.8 112.5)">D10</text>
<text x="148.3" y="112.3" transform="rotate(-90 148.3 112.3)">A3</text>
<text x="166.1" y="113.5" transform="rotate(-90 166.1 113.5)">5V</text>
<text x="175.5" y="113.5" transform="rotate(-90 175.5 113.5)">A0</text>
<text x="183.4" y="113.5" transform="rotate(-90 183.4 113.5)">GND</text>
<text x="30.2" y="114" transform="rotate(-90 30.2 114)">D02</text>
<text x="44.4" y="114" transform="rotate(-90 44.4 114)">D03</text>
<text x="18.8" y="127.8" transform="rotate(-90 18.8 127.8)">GND</text>
<text x="34.3" y="128.3" transform="rotate(-90 34.3 128.3)">GND</text>
<text x="49" y="128" transform="rotate(-90 49 128)">GND</text>
<text x="83.6" y="133.3" transform="rotate(-90 83.6 133.3)">GND</text>
<text x="103.9" y="133.1" transform="rotate(-90 103.9 133.1)">D10</text>
<text x="106.7" y="133.1" transform="rotate(-90 106.7 133.1)">GND</text>
<text x="122.9" y="133.3" transform="rotate(-90 122.9 133.3)">D11</text>
<text x="126.7" y="133.3" transform="rotate(-90 126.7 133.3)">GND</text>
<text x="143.8" y="132.8" transform="rotate(-90 143.8 132.8)">D12</text>
<text x="147.3" y="133.1" transform="rotate(-90 147.3 133.1)">GND</text>
<text x="164.8" y="132.6" transform="rotate(-90 164.8 132.6)">D13</text>
<text x="81.5" y="152.1" transform="rotate(-90 81.5 152.1)">GND</text>
<text x="109.7" y="152.1" transform="rotate(-90 109.7 152.1)">D11</text>
<text x="114.8" y="152.1" transform="rotate(-90 114.8 152.1)">GND</text>
<text x="145.5" y="151.9" transform="rotate(-90 145.5 151.9)">D12</text>
<text x="149.1" y="152.1" transform="rotate(-90 149.1 152.1)">GND</text>
<text x="179.8" y="151.6" transform="rotate(-90 179.8 151.6)">D13</text>
<text x="183.1" y="151.6" transform="rotate(-90 183.1 151.6)">A0</text>
</g>
<g font-size="1" fill="#008484">
<text x="238.6" y="79.9">+3V3</text>
<text x="69.4" y="120.9">4-syfer LED MAX7219</text>
<text x="89.7" y="120.9">I2C LCD 1602 HD44780</text>
<text x="112" y="120.9">HC-SR04 afstandmeter</text>
</g>
</svg>
